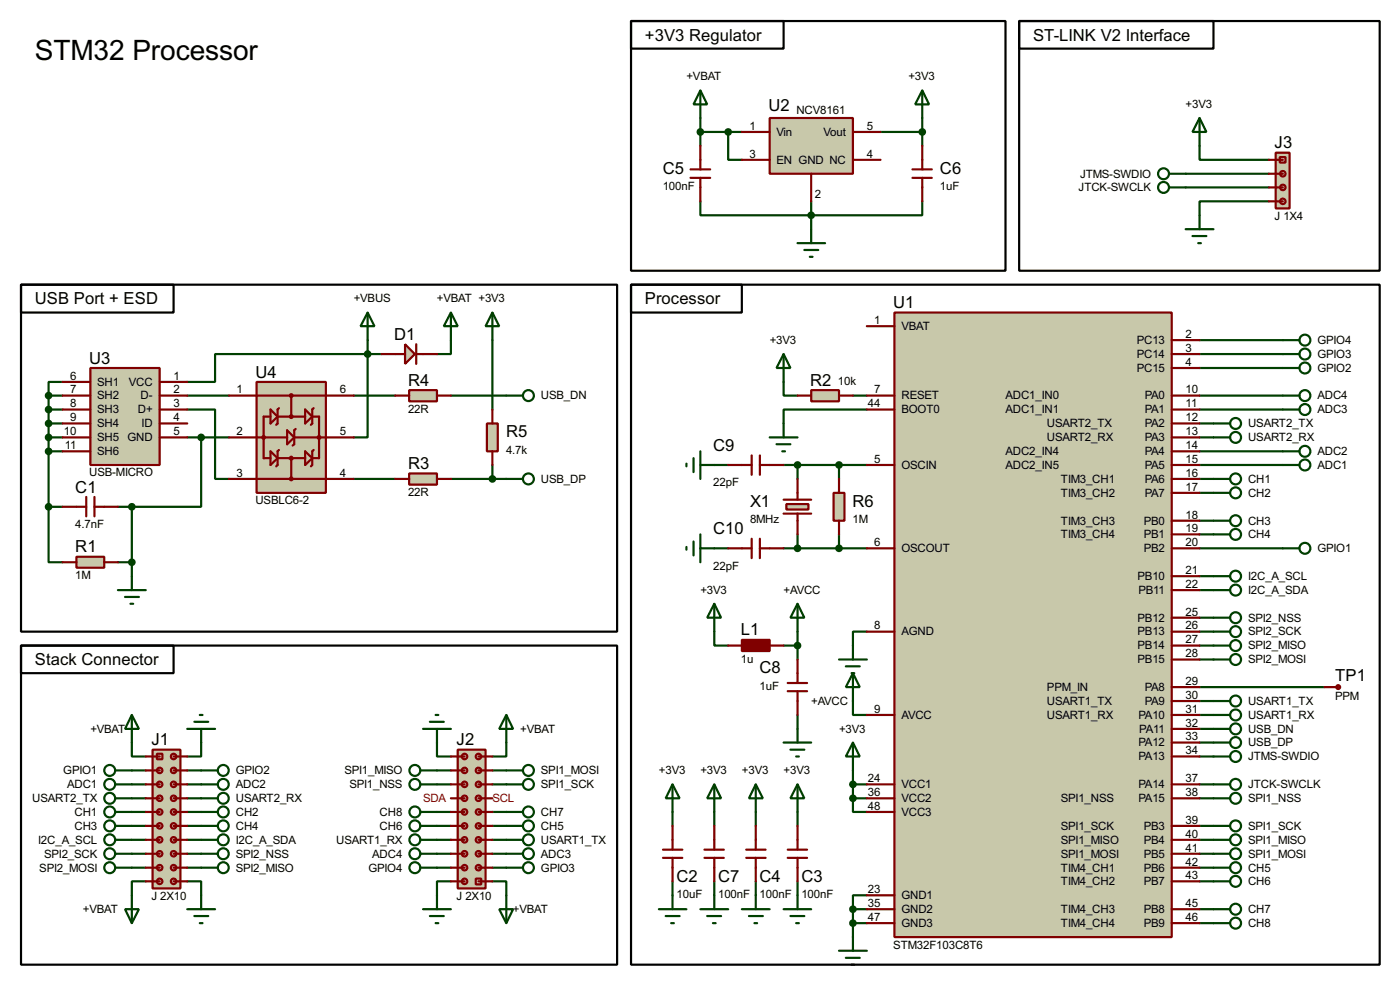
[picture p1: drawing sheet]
<svg xmlns="http://www.w3.org/2000/svg" width="256mm" height="180mm" viewBox="0 0 256 180" stroke-linecap="round" stroke-linejoin="round" font-family="sans-serif">
<g fill="none" stroke="#004000" stroke-width=".4">
<path d="M128.3 36.9v2.5h40.7v-2.5M128.3 24.2h7.6M128.3 21.6v5.1M133.4 24.2v5.1h2.5M148.6 36.9v5.1M161.3 24.2h7.7M169 21.6v5.1M217.2 34.3h15.3M217.2 31.8h15.3M219.8 26.7v2.6h12.7M232.5 36.9h-12.7v2.5M8.9 72.4h2.6"/>
<path d="M8.9 77.5h2.6M8.9 72.4v20.4M8.9 75h2.6M11.5 69.9h-2.6v2.5M34.3 75h5.1v12.7h2.6M34.3 72.4h7.7M64.8 72.4h7.6M67.4 64.8v15.3h-2.6M67.4 64.8h-28v5.1h-5.1M67.4 62.3v2.5M67.4 64.8h2.5M82.6 62.3v2.5h-2.5"/>
<path d="M82.6 72.4h10.2M90.2 62.3v12.7M143.6 69.9v2.5h2.5M156.3 72.4h2.5M158.8 75h-15.2v2.5M219.8 72.4h15.2M219.8 77.5h2.5M219.8 64.8h15.2M219.8 75h15.2M219.8 62.3h15.2M219.8 67.4h15.2M8.9 92.8v10.1h2.6"/>
<path d="M8.9 80.1h2.6M8.9 82.6h2.6M8.9 92.8h2.6M21.6 92.8h2.6M24.2 92.8v12.7M34.3 80.1h7.7M36.9 80.1v12.7h-12.7M64.8 87.7h7.6M82.6 87.7h10.2M90.2 85.1v2.6M130.9 85.1h2.5M143.6 85.1h15.2"/>
<path d="M146.1 85.1v2.6M146.1 97.8v2.6M153.7 85.1v2.6M153.7 97.8v2.6M219.8 87.7h2.5M219.8 85.1h15.2M219.8 80.1h2.5M219.8 82.6h15.2M219.8 95.3h2.5M219.8 97.8h2.5M219.8 90.2h2.5M21.6 102.9h2.6"/>
<path d="M130.9 115.6v2.6h2.5M130.9 100.4h2.5M143.6 100.4h15.2M143.6 118.2h2.5M146.1 115.6v5.1M158.8 115.6h-2.5v2.6M219.8 100.4h15.2M219.8 118.2h2.5M219.8 105.5h2.5M219.8 108h2.5M219.8 115.6h2.5M219.8 113.1h2.5"/>
<path d="M24.2 135.9v2.6h2.5M36.9 135.9v2.6h-2.6M80.1 135.9v2.6h2.5M92.8 135.9v2.6h-2.6M146.1 130.9v2.5M156.3 128.3v2.6h2.5M219.8 133.4h2.5M219.8 135.9h2.5M219.8 138.5h2.5M219.8 128.3h2.5M219.8 130.9h2.5M219.8 120.7h2.5"/>
<path d="M219.8 125.8h22.8M24.2 143.6h2.5M24.2 146.1h2.5M24.2 158.8h2.5M24.2 153.7h2.5M24.2 151.2h2.5M24.2 148.6h2.5M24.2 141h2.5M24.2 156.3h2.5M34.3 143.6h2.6M34.3 146.1h2.6M34.3 158.8h2.6"/>
<path d="M34.3 153.7h2.6M34.3 151.2h2.6M34.3 148.6h2.6M34.3 141h2.6M34.3 156.3h2.6M80.1 143.6h2.5M80.1 158.8h2.5M80.1 153.7h2.5M80.1 151.2h2.5M80.1 148.6h2.5M80.1 141h2.5M80.1 156.3h2.5"/>
<path d="M90.2 143.6h2.6M90.2 158.8h2.6M90.2 153.7h2.6M90.2 151.2h2.6M90.2 148.6h2.6M90.2 141h2.6M90.2 156.3h2.6M123.2 148.6v2.6M130.9 148.6v2.6M138.5 148.6v2.6M146.1 148.6v2.6M156.3 146.1v2.5h2.5"/>
<path d="M156.3 141v5.1M156.3 143.6h2.5M156.3 146.1h2.5M219.8 143.6h2.5M219.8 146.1h2.5M219.8 158.8h2.5M219.8 153.7h2.5M219.8 151.2h2.5M219.8 156.3h2.5M26.7 161.3h-2.5v2.6M34.3 161.3h2.6v2.6M82.6 161.3h-2.5v2.6"/>
<path d="M90.2 161.3h2.6v2.6M123.2 161.3v2.6M130.9 161.3v2.6M138.5 161.3v2.6M146.1 161.3v2.6M156.3 166.4h2.5M156.3 166.4v5.1M156.3 169h2.5M158.8 163.9h-2.5v2.5M219.8 166.4h2.5M219.8 169h2.5M219.8 161.3h2.5"/>
</g>
<path d="M163.9 57.2h50.8v114.3h-50.8z" fill="#c8c8aa" stroke="#800000" stroke-width=".4"/>
<g fill="none" stroke="#800000" stroke-width=".4">
<path d="M158.8 59.7h5.1M158.8 72.4h5.1M158.8 75h5.1M214.7 62.3h5.1M214.7 64.8h5.1M214.7 67.4h5.1M214.7 72.4h5.1M214.7 75h5.1M214.7 77.5h5.1M158.8 85.1h5.1M214.7 85.1h5.1M214.7 80.1h5.1"/>
<path d="M214.7 82.6h5.1M214.7 87.7h5.1M214.7 90.2h5.1M214.7 95.3h5.1M214.7 97.8h5.1M158.8 100.4h5.1M158.8 115.6h5.1M214.7 100.4h5.1M214.7 115.6h5.1M214.7 105.5h5.1M214.7 108h5.1M214.7 113.1h5.1"/>
<path d="M214.7 118.2h5.1M158.8 130.9h5.1M214.7 130.9h5.1M214.7 120.7h5.1M214.7 125.8h5.1M214.7 128.3h5.1M214.7 135.9h5.1M214.7 133.4h5.1M214.7 138.5h5.1M158.8 143.6h5.1M158.8 146.1h5.1M158.8 148.6h5.1"/>
<path d="M214.7 143.6h5.1M214.7 146.1h5.1M214.7 151.2h5.1M214.7 153.7h5.1M214.7 156.3h5.1M214.7 158.8h5.1M158.8 163.9h5.1M158.8 166.4h5.1M158.8 169h5.1M214.7 166.4h5.1M214.7 161.3h5.1M214.7 169h5.1"/>
</g>
<path d="M75 86.7h5.1v2h-5.1z" fill="#c8c8aa" stroke="#800000" stroke-width=".4"/>
<path d="M72.4 87.7h2.6M80.1 87.7h2.5" fill="none" stroke="#800000" stroke-width=".4"/>
<path d="M75 71.4h5.1v2.1h-5.1z" fill="#c8c8aa" stroke="#800000" stroke-width=".4"/>
<path d="M72.4 72.4h2.6M80.1 72.4h2.5" fill="none" stroke="#800000" stroke-width=".4"/>
<path d="M16.6 67.4h12.7v17.7h-12.7z" fill="#c8c8aa" stroke="#800000" stroke-width=".4"/>
<path d="M11.5 69.9h5.1M11.5 72.4h5.1M11.5 75h5.1M11.5 77.5h5.1M29.3 69.9h5M29.3 72.4h5M29.3 75h5M29.3 77.5h5M11.5 80.1h5.1M11.5 82.6h5.1M29.3 80.1h5" fill="none" stroke="#800000" stroke-width=".4"/>
<path d="M47 69.9h12.7v20.3h-12.7z" fill="#c8c8aa" stroke="#800000" stroke-width=".4"/>
<g fill="none" stroke="#800000" stroke-width=".4">
<path d="M47 72.4h12.7M49.6 76.3h-1.3v7.6h1.3M49.6 75l1.3 1.3-1.3 1.2zM50.9 76.3h5M51.1 74.7l-.2 .3v2.5l-.3 .3M52.6 78.8l1.3 1.3-1.3 1.2zM53.4 72.4v3.9M54.2 78.5l-.3 .3v2.5l-.3 .3M55.9 75l1.3 1.3-1.3 1.2zM57.2 76.3h1.3v7.6h-1.3M57.5 74.7l-.3 .3v2.5l-.2 .3M47 87.7h12.7"/>
<path d="M47 80.1h5.6M49.6 82.6l1.3 1.3-1.3 1.2zM50.9 83.9h5M51.1 82.4l-.2 .2v2.5l-.3 .3M53.4 83.9v3.8M53.9 80.1h5.8M55.9 82.6l1.3 1.3-1.3 1.2zM57.5 82.4l-.3 .2v2.5l-.2 .3"/>
</g>
<g fill="#c8c8aa" stroke="#800000" stroke-width=".4">
<circle cx="53.4" cy="72.4" r=".25"/>
<circle cx="53.4" cy="83.9" r=".25"/>
<circle cx="58.5" cy="80.1" r=".25"/>
<circle cx="48.3" cy="80.1" r=".25"/>
<circle cx="53.4" cy="76.3" r=".25"/>
<circle cx="53.4" cy="87.7" r=".25"/>
</g>
<path d="M42 72.4h5M59.7 72.4h5.1M42 80.1h5M42 87.7h5M59.7 80.1h5.1M59.7 87.7h5.1" fill="none" stroke="#800000" stroke-width=".4"/>
<g fill="none" stroke="#004000" stroke-width=".4">
<path d="M67.4 57.2l1.2 2.5h-2.5zM67.4 57.2v5.1M90.2 57.2l1.3 2.5h-2.5zM90.2 57.2v5.1M92.8 72.4h3M92.8 87.7h3"/>
<circle cx="96.8" cy="72.4" r="1"/>
<circle cx="96.8" cy="87.7" r="1"/>
</g>
<path d="M89.2 77.5h2v5.1h-2z" fill="#c8c8aa" stroke="#800000" stroke-width=".4"/>
<path d="M90.2 75v2.5M90.2 82.6v2.5M143.6 94h5M143.6 91.5h5" fill="none" stroke="#800000" stroke-width=".4"/>
<circle cx="90.2" cy="87.7" r=".5" fill="#004000" stroke="#004000" stroke-width=".4"/>
<path d="M144.1 92.3h4v1h-4z" fill="#c8c8aa" stroke="#800000" stroke-width=".4"/>
<path d="M146.1 87.7v3.8M146.1 94v3.8" fill="none" stroke="#800000" stroke-width=".4"/>
<path d="M152.7 90.2h2v5.1h-2z" fill="#c8c8aa" stroke="#800000" stroke-width=".4"/>
<path d="M133.4 85.1h4.3M137.7 83.4v3.5M137.7 98.6v3.6M139.2 83.4v3.5M139.2 98.6v3.6M139.2 85.1h4.4M153.7 87.7v2.5M153.7 95.3v2.5M133.4 100.4h4.3M139.2 100.4h4.4" fill="none" stroke="#800000" stroke-width=".4"/>
<g fill="#004000" stroke="#004000" stroke-width=".4">
<circle cx="153.7" cy="85.1" r=".5"/>
<circle cx="153.7" cy="100.4" r=".5"/>
<circle cx="146.1" cy="85.1" r=".5"/>
<circle cx="146.1" cy="100.4" r=".5"/>
</g>
<path d="M125.8 84.9v.5M127.1 83.9v2.5M127.1 99.1v2.6M128.3 85.1h2.6M128.3 82.6v5.1M128.3 97.8v5.1M125.8 100.1v.5M128.3 100.4h2.6" fill="none" stroke="#004000" stroke-width=".4"/>
<path d="M148.6 71.4h5.1v2.1h-5.1z" fill="#c8c8aa" stroke="#800000" stroke-width=".4"/>
<g fill="none" stroke="#800000" stroke-width=".4">
<path d="M146.1 72.4h2.5M153.7 72.4h2.6M133.4 118.2h2.5M141 118.2h2.6M144.3 126.5h3.6M144.3 125h3.6M146.1 120.7v4.3M146.1 126.5v4.4M129.1 157h3.5M129.1 155.5h3.5M130.9 151.2v4.3M130.9 157v4.3"/>
<path d="M136.7 157h3.6M136.7 155.5h3.6M138.5 151.2v4.3M138.5 157v4.3M144.3 157h3.6M144.3 155.5h3.6M146.1 151.2v4.3M146.1 157v4.3"/>
</g>
<g fill="none" stroke="#004000" stroke-width=".4">
<path d="M143.6 64.8l1.2 2.6h-2.5zM143.6 64.8v5.1M130.9 110.5l1.2 2.6h-2.5zM130.9 110.5v5.1M146.1 110.5l1.3 2.6h-2.6zM146.1 110.5v5.1M156.3 118.2v2.5M143.6 135.9h5M144.8 137.2h2.6M145.9 138.5h.5M146.1 133.4v2.5M153.7 120.7h5.1"/>
<path d="M155 122h2.5M156 123.2h.5M156.3 135.9l1.2 2.6h-2.5zM156.3 123.2l1.2 2.6h-2.5zM156.3 123.2v5.1M156.3 135.9v5.1M222.3 133.4h3.1M222.3 135.9h3.1M130.9 143.6l1.2 2.5h-2.5zM130.9 143.6v5M138.5 143.6l1.3 2.5h-2.6zM138.5 143.6v5"/>
<path d="M146.1 143.6l1.3 2.5h-2.6zM146.1 143.6v5M128.3 166.4h5.1M129.6 167.7h2.5M130.6 169h.5M130.9 163.9v2.5M135.9 166.4h5.1M137.2 167.7h2.6M138.2 169h.5M138.5 163.9v2.5M143.6 166.4h5M144.8 167.7h2.6"/>
<path d="M145.9 169h.5M146.1 163.9v2.5M153.7 174h5.1M155 175.3h2.5M156 176.6h.5M156.3 171.5v2.5"/>
<circle cx="226.3" cy="135.9" r="1"/>
<circle cx="226.3" cy="133.4" r="1"/>
</g>
<g fill="#004000" stroke="#004000" stroke-width=".4">
<circle cx="156.2" cy="166.4" r=".5"/>
<circle cx="156.2" cy="169" r=".5"/>
<circle cx="156.2" cy="143.6" r=".5"/>
<circle cx="156.2" cy="146.1" r=".5"/>
<circle cx="146.1" cy="118.2" r=".5"/>
</g>
<path d="M135.9 117.1h5.1v2.1h-5.1z" fill="#800000" stroke="#800000" stroke-width=".4"/>
<path d="M14 101.9h5.1v2h-5.1z" fill="#c8c8aa" stroke="#800000" stroke-width=".4"/>
<g fill="none" stroke="#800000" stroke-width=".4">
<path d="M126.5 32.6h3.6M126.5 31h3.6M128.3 26.7v4.3M128.3 32.6v4.3M167.2 32.6h3.5M167.2 31h3.5M169 26.7v4.3M169 32.6v4.3M11.5 92.8h4.3M15.8 91v3.5M17.3 91v3.5M17.3 92.8h4.3"/>
<path d="M11.5 102.9h2.5M19.1 102.9h2.5"/>
</g>
<g fill="#004000" stroke="#004000" stroke-width=".4">
<circle cx="8.9" cy="77.5" r=".5"/>
<circle cx="8.9" cy="80.1" r=".5"/>
<circle cx="8.9" cy="82.6" r=".5"/>
<circle cx="8.9" cy="92.8" r=".5"/>
<circle cx="148.6" cy="39.4" r=".5"/>
</g>
<path d="M146.1 44.5h5.1M147.4 45.8h2.5M148.4 47h.5M148.6 42v2.5M21.6 108h5.1M22.9 109.3h2.6M23.9 110.5h.5M24.2 105.5v2.5" fill="none" stroke="#004000" stroke-width=".4"/>
<path d="M141 21.6h15.3v10.2h-15.3z" fill="#c8c8aa" stroke="#800000" stroke-width=".4"/>
<path d="M135.9 24.2h5.1M135.9 29.3h5.1M148.6 31.8v5.1M156.3 24.2h5M156.3 29.3h5M121.5 157h3.5M121.5 155.5h3.5M123.2 151.2v4.3M123.2 157v4.3" fill="none" stroke="#800000" stroke-width=".4"/>
<g fill="#004000" stroke="#004000" stroke-width=".4">
<circle cx="133.4" cy="24.2" r=".5"/>
<circle cx="168.9" cy="24.2" r=".5"/>
<circle cx="128.3" cy="24.2" r=".5"/>
<circle cx="36.8" cy="80.1" r=".5"/>
<circle cx="67.3" cy="64.8" r=".5"/>
<circle cx="24.1" cy="102.9" r=".5"/>
<circle cx="24.1" cy="92.8" r=".5"/>
</g>
<g fill="none" stroke="#004000" stroke-width=".4">
<path d="M128.3 16.6l1.3 2.5h-2.5zM128.3 16.6v5M169 16.6l1.2 2.5h-2.5zM169 16.6v5M143.6 77.5v2.6M141 80.1h5.1M142.3 81.3h2.5M143.3 82.6h.5M222.3 105.5h3.1M222.3 108h3.1M222.3 138.5h3.1M222.3 128.3h3.1"/>
<path d="M222.3 130.9h3.1M123.2 143.6l1.3 2.5h-2.5zM123.2 143.6v5M222.3 143.6h3.1M120.7 166.4h5.1M122 167.7h2.5M123 169h.5M123.2 163.9v2.5"/>
<circle cx="226.3" cy="108" r="1"/>
<circle cx="226.3" cy="105.5" r="1"/>
<circle cx="226.3" cy="130.9" r="1"/>
<circle cx="226.3" cy="138.5" r="1"/>
<circle cx="226.3" cy="128.3" r="1"/>
<circle cx="226.3" cy="143.6" r="1"/>
</g>
<g fill="#c8c8aa" stroke="#800000" stroke-width=".4">
<path d="M233.7 28h2.6v10.2h-2.6z"/>
<path d="M234.5 28.8h1v1h-1z"/>
</g>
<g fill="#c8c8aa" stroke="#800000" stroke-width=".4">
<circle cx="235" cy="31.8" r=".5"/>
<circle cx="235" cy="34.3" r=".5"/>
<circle cx="235" cy="36.9" r=".5"/>
</g>
<path d="M232.5 29.3h2.5M232.5 31.8h2.5M232.5 34.3h2.5M232.5 36.9h2.5" fill="none" stroke="#800000" stroke-width=".4"/>
<g fill="none" stroke="#004000" stroke-width=".4">
<path d="M214.2 34.3h3M214.2 31.8h3M219.8 21.6l1.2 2.6h-2.5zM219.8 21.6v5.1M219.8 39.4v2.6M217.2 42h5.1M218.5 43.2h2.5M219.5 44.5h.5M222.3 77.5h3.1M222.3 95.3h3.1M222.3 97.8h3.1M222.3 90.2h3.1"/>
<path d="M222.3 87.7h3.1M222.3 80.1h3.1M222.3 118.2h3.1M222.3 115.6h3.1M222.3 113.1h3.1M222.3 120.7h3.1M21.1 146.1h3.1M36.9 148.6h3M36.9 151.2h3M36.9 146.1h3M77 148.6h3.1M77 151.2h3.1"/>
<path d="M77 153.7h3.1M92.8 148.6h3M92.8 151.2h3M92.8 153.7h3M222.3 158.8h3.1M222.3 161.3h3.1M222.3 169h3.1M222.3 166.4h3.1"/>
<circle cx="213.1" cy="31.8" r="1"/>
<circle cx="213.1" cy="34.3" r="1"/>
<circle cx="226.3" cy="77.5" r="1"/>
<circle cx="226.3" cy="95.3" r="1"/>
<circle cx="226.3" cy="97.8" r="1"/>
<circle cx="226.3" cy="90.2" r="1"/>
<circle cx="226.3" cy="80.1" r="1"/>
<circle cx="226.3" cy="87.7" r="1"/>
<circle cx="226.3" cy="118.2" r="1"/>
<circle cx="226.3" cy="113.1" r="1"/>
<circle cx="226.3" cy="115.6" r="1"/>
<circle cx="226.3" cy="120.7" r="1"/>
<circle cx="20.1" cy="146.1" r="1"/>
<circle cx="40.9" cy="151.2" r="1"/>
<circle cx="40.9" cy="148.6" r="1"/>
<circle cx="40.9" cy="146.1" r="1"/>
<circle cx="76" cy="151.2" r="1"/>
<circle cx="76" cy="153.7" r="1"/>
<circle cx="76" cy="148.6" r="1"/>
<circle cx="96.8" cy="148.6" r="1"/>
<circle cx="96.8" cy="153.7" r="1"/>
<circle cx="96.8" cy="151.2" r="1"/>
<circle cx="226.3" cy="158.8" r="1"/>
<circle cx="226.3" cy="161.3" r="1"/>
<circle cx="226.3" cy="169" r="1"/>
<circle cx="226.3" cy="166.4" r="1"/>
</g>
<path d="M115.6 3.9h68.6v45.7h-68.6zM186.7 3.9h66.1v45.7h-66.1zM3.9 52.1h109.2v63.5h-109.2z" fill="none" stroke="#000" stroke-width=".4"/>
<g fill="#c8c8aa" stroke="#800000" stroke-width=".4">
<path d="M83.9 137.2h5.1v25.4h-5.1z"/>
<path d="M87.2 160.8h1v1.1h-1z"/>
</g>
<g fill="#c8c8aa" stroke="#800000" stroke-width=".4">
<circle cx="87.6" cy="158.8" r=".5"/>
<circle cx="87.6" cy="156.3" r=".5"/>
<circle cx="87.6" cy="153.7" r=".5"/>
<circle cx="87.6" cy="151.2" r=".5"/>
<circle cx="85.1" cy="161.3" r=".5"/>
<circle cx="85.1" cy="158.8" r=".5"/>
<circle cx="85.1" cy="156.3" r=".5"/>
<circle cx="85.1" cy="153.7" r=".5"/>
<circle cx="85.1" cy="151.2" r=".5"/>
<circle cx="87.6" cy="146.1" r=".5"/>
<circle cx="87.6" cy="143.6" r=".5"/>
<circle cx="87.6" cy="141" r=".5"/>
<circle cx="87.6" cy="138.5" r=".5"/>
<circle cx="85.1" cy="148.6" r=".5"/>
<circle cx="85.1" cy="146.1" r=".5"/>
<circle cx="85.1" cy="143.6" r=".5"/>
<circle cx="85.1" cy="141" r=".5"/>
<circle cx="85.1" cy="138.5" r=".5"/>
<circle cx="87.6" cy="148.6" r=".5"/>
</g>
<g fill="none" stroke="#800000" stroke-width=".4">
<path d="M82.6 138.5h2.5M87.7 138.5h2.5M82.6 158.8h2.5M82.6 156.3h2.5M82.6 153.7h2.5M82.6 151.2h2.5M82.6 148.6h2.5M82.6 146.1h2.5M82.6 143.6h2.5M82.6 141h2.5M87.7 158.8h2.5M87.7 156.3h2.5"/>
<path d="M87.7 153.7h2.5M87.7 151.2h2.5M87.7 148.6h2.5M87.7 146.1h2.5M87.7 143.6h2.5M87.7 141h2.5M82.6 161.3h2.5M87.7 161.3h2.5"/>
</g>
<g fill="none" stroke="#004000" stroke-width=".4">
<path d="M24.2 130.9l1.3 2.5h-2.6zM24.2 130.9v5M34.3 133.4h5.1M35.6 132.1h2.6M36.6 130.9h.5M36.9 133.4v2.5M77.5 133.4h5.1M78.8 132.1h2.5M79.8 130.9h.5M80.1 133.4v2.5M92.8 130.9l1.2 2.5h-2.5zM92.8 130.9v5"/>
<path d="M21.1 148.6h3.1M21.1 151.2h3.1M21.1 158.8h3.1M21.1 156.3h3.1M21.1 153.7h3.1M36.9 158.8h3M36.9 156.3h3M36.9 153.7h3M77 141h3.1M77 143.6h3.1M92.8 141h3M92.8 143.6h3"/>
<path d="M22.9 166.4h2.6l-1.3 2.6zM24.2 163.9v5.1M34.3 166.4h5.1M35.6 167.7h2.6M36.6 169h.5M36.9 163.9v2.5M77.5 166.4h5.1M78.8 167.7h2.5M79.8 169h.5M80.1 163.9v2.5M91.5 166.4h2.5l-1.2 2.6zM92.8 163.9v5.1"/>
<circle cx="20.1" cy="151.2" r="1"/>
<circle cx="20.1" cy="153.7" r="1"/>
<circle cx="20.1" cy="148.6" r="1"/>
<circle cx="20.1" cy="156.3" r="1"/>
<circle cx="20.1" cy="158.8" r="1"/>
<circle cx="40.9" cy="153.7" r="1"/>
<circle cx="40.9" cy="156.3" r="1"/>
<circle cx="40.9" cy="158.8" r="1"/>
<circle cx="76" cy="143.6" r="1"/>
<circle cx="76" cy="141" r="1"/>
<circle cx="96.8" cy="143.6" r="1"/>
<circle cx="96.8" cy="141" r="1"/>
</g>
<path d="M74.2 63l1.8 1.8-1.8 1.8z" fill="#c8c8aa" stroke="#800000" stroke-width=".4"/>
<path d="M69.9 64.8h4.3M76.3 63v3.6M76.3 64.8h3.8" fill="none" stroke="#800000" stroke-width=".4"/>
<g fill="none" stroke="#004000" stroke-width=".4">
<path d="M82.6 57.2l1.3 2.5h-2.6zM82.6 57.2v5.1M235 75h3.1M235 62.3h3.1M235 64.8h3.1M235 67.4h3.1M235 72.4h3.1M235 82.6h3.1M235 85.1h3.1M235 100.4h3.1M21.1 143.6h3.1M21.1 141h3.1"/>
<path d="M36.9 143.6h3M36.9 141h3M77 156.3h3.1M77 158.8h3.1M92.8 156.3h3M92.8 158.8h3M222.3 156.3h3.1M222.3 153.7h3.1M222.3 151.2h3.1M222.3 146.1h3.1"/>
<circle cx="239" cy="62.3" r="1"/>
<circle cx="239" cy="75" r="1"/>
<circle cx="239" cy="64.8" r="1"/>
<circle cx="239" cy="67.4" r="1"/>
<circle cx="239" cy="72.4" r="1"/>
<circle cx="239" cy="85.1" r="1"/>
<circle cx="239" cy="82.6" r="1"/>
<circle cx="239" cy="100.4" r="1"/>
<circle cx="20.1" cy="141" r="1"/>
<circle cx="20.1" cy="143.6" r="1"/>
<circle cx="40.9" cy="143.6" r="1"/>
<circle cx="40.9" cy="141" r="1"/>
<circle cx="76" cy="156.3" r="1"/>
<circle cx="76" cy="158.8" r="1"/>
<circle cx="96.8" cy="156.3" r="1"/>
<circle cx="96.8" cy="158.8" r="1"/>
<circle cx="226.3" cy="146.1" r="1"/>
<circle cx="226.3" cy="151.2" r="1"/>
<circle cx="226.3" cy="156.3" r="1"/>
<circle cx="226.3" cy="153.7" r="1"/>
</g>
<path d="M115.6 3.9h28v5h-28zM186.7 3.9h35.6v5h-35.6zM3.9 52.1h27.9v5.1h-27.9zM115.6 52.1h137.2v124.5h-137.2zM115.6 52.1h20.3v5.1h-20.3zM3.9 118.2h109.2v58.4h-109.2zM3.9 118.2h27.9v5h-27.9z" fill="none" stroke="#000" stroke-width=".4"/>
<g fill="#c8c8aa" stroke="#800000" stroke-width=".4">
<path d="M28 137.2h5.1v25.4h-5.1z"/>
<path d="M28.8 138h1v1h-1z"/>
</g>
<g fill="#c8c8aa" stroke="#800000" stroke-width=".4">
<circle cx="29.2" cy="141" r=".5"/>
<circle cx="29.2" cy="143.6" r=".5"/>
<circle cx="29.2" cy="146.1" r=".5"/>
<circle cx="29.2" cy="148.6" r=".5"/>
<circle cx="31.8" cy="138.5" r=".5"/>
<circle cx="31.8" cy="141" r=".5"/>
<circle cx="31.8" cy="143.6" r=".5"/>
<circle cx="31.8" cy="146.1" r=".5"/>
<circle cx="31.8" cy="148.6" r=".5"/>
<circle cx="29.2" cy="153.7" r=".5"/>
<circle cx="29.2" cy="156.3" r=".5"/>
<circle cx="29.2" cy="158.8" r=".5"/>
<circle cx="29.2" cy="161.3" r=".5"/>
<circle cx="31.8" cy="151.2" r=".5"/>
<circle cx="31.8" cy="153.7" r=".5"/>
<circle cx="31.8" cy="156.3" r=".5"/>
<circle cx="31.8" cy="158.8" r=".5"/>
<circle cx="31.8" cy="161.3" r=".5"/>
<circle cx="29.2" cy="151.2" r=".5"/>
</g>
<g fill="none" stroke="#800000" stroke-width=".4">
<path d="M26.7 138.5h2.6M31.8 138.5h2.5M26.7 141h2.6M26.7 143.6h2.6M26.7 146.1h2.6M26.7 148.6h2.6M26.7 151.2h2.6M26.7 153.7h2.6M26.7 156.3h2.6M26.7 158.8h2.6M31.8 141h2.5M31.8 143.6h2.5"/>
<path d="M31.8 146.1h2.5M31.8 148.6h2.5M31.8 151.2h2.5M31.8 153.7h2.5M31.8 156.3h2.5M31.8 158.8h2.5M26.7 161.3h2.6M31.8 161.3h2.5"/>
</g>
<circle cx="245.1" cy="125.8" r=".35" fill="#c8c8aa" stroke="#800000" stroke-width=".4"/>
<path d="M242.6 125.8h2.6" fill="none" stroke="#800000" stroke-width=".4"/>
<g fill="#004000" stroke="#004000" stroke-width=".4">
<circle cx="8.9" cy="75" r=".5"/>
<circle cx="8.9" cy="72.4" r=".5"/>
</g>
<text font-size="5.8" x="6.4" y="11">STM32 Processor</text>
<g font-size="3.4">
<text x="118.2" y="7.4">+3V3 Regulator</text>
<text x="189.3" y="7.4">ST-LINK V2 Interface</text>
<text x="140.8" y="20.4">U2</text>
<text x="233.5" y="27.2">J3</text>
<text x="121.4" y="31.8">C5</text>
<text x="172.2" y="31.8">C6</text>
<text x="6.4" y="55.7">USB Port + ESD</text>
<text x="118.2" y="55.7">Processor</text>
<text x="163.7" y="56.4">U1</text>
<text x="72.2" y="62.2">D1</text>
<text x="16.4" y="66.6">U3</text>
<text x="46.8" y="69.1">U4</text>
<text x="74.8" y="70.6">R4</text>
<text x="148.4" y="70.6">R2</text>
<text x="92.7" y="80.1">R5</text>
<text x="130.7" y="82.5">C9</text>
<text x="74.8" y="85.9">R3</text>
<text x="13.8" y="90.2">C1</text>
<text x="137.4" y="92.8">X1</text>
<text x="156.2" y="92.8">R6</text>
<text x="13.8" y="101.1">R1</text>
<text x="130.7" y="97.8">C10</text>
<text x="135.7" y="116.3">L1</text>
<text x="6.4" y="121.8">Stack Connector</text>
<text x="139.2" y="123.3">C8</text>
<text x="244.6" y="124.6">TP1</text>
<text x="27.8" y="136.4">J1</text>
<text x="83.7" y="136.4">J2</text>
<text x="124" y="161.4">C2</text>
<text x="131.6" y="161.4">C7</text>
<text x="139.2" y="161.4">C4</text>
<text x="146.8" y="161.4">C3</text>
</g>
<g font-size="2.4">
<text x="125.8" y="14.7">+VBAT</text>
<text x="166.4" y="14.7">+3V3</text>
<text x="137.3" y="23.8">1</text>
<text x="145.9" y="20.8">NCV8161</text>
<text x="158.8" y="23.8">5</text>
<text x="217.2" y="19.8">+3V3</text>
<text x="137.3" y="28.9">3</text>
<text x="142.3" y="24.9">Vin</text>
<text x="142.3" y="30">EN GND NC</text>
<text x="150.9" y="24.9">Vout</text>
<text x="158.8" y="28.9">4</text>
<text x="121.4" y="34.7">100nF</text>
<text x="172.2" y="34.7">1uF</text>
<text x="197.6" y="35">JTCK-SWCLK</text>
<text x="197.9" y="32.5">JTMS-SWDIO</text>
<text x="149.3" y="36.2">2</text>
<text x="233.5" y="40.2">J 1X4</text>
<text x="64.8" y="55.4">+VBUS</text>
<text x="80.1" y="55.4">+VBAT +3V3</text>
<text x="160.2" y="59.3">1</text>
<text x="141" y="63">+3V3</text>
<text x="165.2" y="60.4">VBAT</text>
<text x="208.3" y="63">PC13</text>
<text x="208.3" y="65.5">PC14</text>
<text x="217.2" y="61.9">2</text>
<text x="217.2" y="64.4">3</text>
<text x="241.4" y="63">GPIO4</text>
<text x="241.4" y="65.5">GPIO3</text>
<text x="12.9" y="69.5">6</text>
<text x="12.9" y="72">7</text>
<text x="17.8" y="70.6">SH1</text>
<text x="23.6" y="70.6">VCC</text>
<text x="31.8" y="69.5">1</text>
<text x="31.8" y="72">2</text>
<text x="43.4" y="72">1</text>
<text x="62.3" y="72">6</text>
<text x="153.5" y="70.5">10k</text>
<text x="160.2" y="72">7</text>
<text x="208.3" y="68.1">PC15</text>
<text x="217.2" y="67">4</text>
<text x="217.2" y="72">10</text>
<text x="241.4" y="68.1">GPIO2</text>
<text x="12.9" y="74.6">8</text>
<text x="12.9" y="77.1">9</text>
<text x="17.8" y="73.1">SH2</text>
<text x="17.8" y="75.7">SH3</text>
<text x="25.3" y="75.7">D+</text>
<text x="25.8" y="73.1">D-</text>
<text x="31.8" y="74.6">3</text>
<text x="31.8" y="77.1">4</text>
<text x="74.8" y="75.5">22R</text>
<text x="99.1" y="73.1">USB_DN</text>
<text x="159" y="74.6">44</text>
<text x="165.2" y="73.1">RESET</text>
<text x="165.2" y="75.7">BOOT0</text>
<text x="184.2" y="73.1">ADC1_IN0</text>
<text x="184.2" y="75.7">ADC1_IN1</text>
<text x="209.7" y="73.1">PA0</text>
<text x="209.7" y="75.7">PA1</text>
<text x="217.2" y="74.6">11</text>
<text x="217.2" y="77.1">12</text>
<text x="241.4" y="75.7">ADC3</text>
<text x="241.4" y="73.1">ADC4</text>
<text x="11.7" y="79.7">10</text>
<text x="11.9" y="82.2">11</text>
<text x="17.8" y="78.2">SH4</text>
<text x="17.8" y="80.8">SH5 GND</text>
<text x="17.8" y="83.3">SH6</text>
<text x="26" y="78.2">ID</text>
<text x="31.8" y="79.7">5</text>
<text x="43.4" y="79.7">2</text>
<text x="62.3" y="79.7">5</text>
<text x="92.7" y="83">4.7k</text>
<text x="184.2" y="83.3">ADC2_IN4</text>
<text x="191.8" y="78.2">USART2_TX</text>
<text x="191.8" y="80.8">USART2_RX</text>
<text x="209.7" y="78.2">PA2</text>
<text x="209.7" y="80.8">PA3</text>
<text x="209.7" y="83.3">PA4</text>
<text x="217.2" y="79.7">13</text>
<text x="217.2" y="82.2">14</text>
<text x="228.7" y="78.2">USART2_TX</text>
<text x="228.7" y="80.8">USART2_RX</text>
<text x="241.4" y="83.3">ADC2</text>
<text x="16.4" y="87.2">USB-MICRO</text>
<text x="43.4" y="87.3">3</text>
<text x="62.3" y="87.3">4</text>
<text x="99.1" y="88.4">USB_DP</text>
<text x="130.7" y="89">22pF</text>
<text x="160.2" y="84.7">5</text>
<text x="165.2" y="85.8">OSCIN</text>
<text x="184.2" y="85.8">ADC2_IN5</text>
<text x="194.4" y="88.4">TIM3_CH1</text>
<text x="209.7" y="85.8">PA5</text>
<text x="209.7" y="88.4">PA6</text>
<text x="217.2" y="84.7">15</text>
<text x="217.2" y="87.3">16</text>
<text x="217.2" y="89.8">17</text>
<text x="228.7" y="88.4">CH1</text>
<text x="241.4" y="85.8">ADC1</text>
<text x="46.8" y="92.3">USBLC6-2</text>
<text x="74.8" y="90.8">22R</text>
<text x="137.4" y="95.7">8MHz</text>
<text x="156.2" y="95.7">1M</text>
<text x="194.4" y="90.9">TIM3_CH2</text>
<text x="209.7" y="90.9">PA7</text>
<text x="217.2" y="94.9">18</text>
<text x="228.7" y="90.9">CH2</text>
<text x="13.8" y="96.6">4.7nF</text>
<text x="160.2" y="100">6</text>
<text x="165.2" y="101.1">OSCOUT</text>
<text x="194.4" y="96">TIM3_CH3</text>
<text x="194.4" y="98.5">TIM3_CH4</text>
<text x="209.5" y="96">PB0</text>
<text x="209.5" y="98.5">PB1</text>
<text x="209.5" y="101.1">PB2</text>
<text x="217.2" y="97.4">19</text>
<text x="217.2" y="100">20</text>
<text x="228.7" y="96">CH3</text>
<text x="228.7" y="98.5">CH4</text>
<text x="241.4" y="101.1">GPIO1</text>
<text x="13.8" y="106">1M</text>
<text x="130.7" y="104.2">22pF</text>
<text x="208.4" y="106.2">PB10</text>
<text x="217.2" y="105.1">21</text>
<text x="217.2" y="107.6">22</text>
<text x="228.7" y="106.2">I2C_A_SCL</text>
<text x="128.3" y="108.7">+3V3</text>
<text x="143.6" y="108.7">+AVCC</text>
<text x="208.4" y="113.8">PB12</text>
<text x="208.6" y="108.7">PB11</text>
<text x="217.2" y="112.7">25</text>
<text x="228.7" y="108.7">I2C_A_SDA</text>
<text x="228.7" y="113.8">SPI2_NSS</text>
<text x="160.2" y="115.2">8</text>
<text x="165.2" y="116.3">AGND</text>
<text x="208.4" y="116.3">PB13</text>
<text x="208.4" y="118.9">PB14</text>
<text x="217.2" y="115.2">26</text>
<text x="217.2" y="117.8">27</text>
<text x="228.7" y="118.9">SPI2_MISO</text>
<text x="228.7" y="116.3">SPI2_SCK</text>
<text x="135.7" y="121.3">1u</text>
<text x="208.4" y="121.4">PB15</text>
<text x="217.2" y="120.3">28</text>
<text x="217.2" y="125.4">29</text>
<text x="228.7" y="121.4">SPI2_MOSI</text>
<text x="139.2" y="126.2">1uF</text>
<text x="148.6" y="129">+AVCC</text>
<text x="160.2" y="130.5">9</text>
<text x="165.2" y="131.6">AVCC</text>
<text x="191.8" y="129">USART1_TX</text>
<text x="191.8" y="131.6">USART1_RX</text>
<text x="191.8" y="126.5">PPM_IN</text>
<text x="208.6" y="131.6">PA10</text>
<text x="209.7" y="126.5">PA8</text>
<text x="209.7" y="129">PA9</text>
<text x="217.2" y="127.9">30</text>
<text x="217.2" y="130.5">31</text>
<text x="228.7" y="129">USART1_TX</text>
<text x="228.7" y="131.6">USART1_RX</text>
<text x="244.6" y="128.2">PPM</text>
<text x="16.6" y="134.1">+VBAT</text>
<text x="95.3" y="134.1">+VBAT</text>
<text x="153.7" y="134.1">+3V3</text>
<text x="208.6" y="136.6">PA12</text>
<text x="208.7" y="134.1">PA11</text>
<text x="217.2" y="135.5">33</text>
<text x="217.2" y="133">32</text>
<text x="228.7" y="134.1">USB_DN</text>
<text x="228.7" y="136.6">USB_DP</text>
<text x="11.6" y="141.7">GPIO1</text>
<text x="43.2" y="141.7">GPIO2</text>
<text x="63.1" y="141.7">SPI1_MISO</text>
<text x="99.1" y="141.7">SPI1_MOSI</text>
<text x="120.7" y="141.7">+3V3</text>
<text x="128.3" y="141.7">+3V3</text>
<text x="135.9" y="141.7">+3V3</text>
<text x="143.6" y="141.7">+3V3</text>
<text x="159" y="143.2">24</text>
<text x="208.6" y="139.2">PA13</text>
<text x="217.2" y="138.1">34</text>
<text x="217.2" y="143.2">37</text>
<text x="228.7" y="139.2">JTMS-SWDIO</text>
<text x="5.9" y="146.8">USART2_TX</text>
<text x="12.3" y="144.3">ADC1</text>
<text x="13.7" y="149.3">CH1</text>
<text x="43.2" y="149.3">CH2</text>
<text x="43.2" y="146.8">USART2_RX</text>
<text x="43.2" y="144.3">ADC2</text>
<text x="64" y="144.3">SPI1_NSS</text>
<text x="69.6" y="149.3">CH8</text>
<text x="99.1" y="149.3">CH7</text>
<text x="99.1" y="144.3">SPI1_SCK</text>
<text x="159" y="145.7">36</text>
<text x="159" y="148.2">48</text>
<text x="165.2" y="144.3">VCC1</text>
<text x="165.2" y="146.8">VCC2</text>
<text x="165.2" y="149.3">VCC3</text>
<text x="194.4" y="146.8">SPI1_NSS</text>
<text x="208.6" y="144.3">PA14</text>
<text x="208.6" y="146.8">PA15</text>
<text x="217.2" y="145.7">38</text>
<text x="228.7" y="144.3">JTCK-SWCLK</text>
<text x="228.7" y="146.8">SPI1_NSS</text>
<text x="7" y="154.4">I2C_A_SCL</text>
<text x="13.7" y="151.9">CH3</text>
<text x="43.2" y="151.9">CH4</text>
<text x="43.2" y="154.4">I2C_A_SDA</text>
<text x="61.6" y="154.4">USART1_RX</text>
<text x="69.6" y="151.9">CH6</text>
<text x="99.1" y="151.9">CH5</text>
<text x="99.1" y="154.4">USART1_TX</text>
<text x="194.4" y="151.9">SPI1_SCK</text>
<text x="194.4" y="154.4">SPI1_MISO</text>
<text x="209.5" y="151.9">PB3</text>
<text x="209.5" y="154.4">PB4</text>
<text x="217.2" y="150.8">39</text>
<text x="217.2" y="153.3">40</text>
<text x="217.2" y="155.9">41</text>
<text x="228.7" y="154.4">SPI1_MISO</text>
<text x="228.7" y="151.9">SPI1_SCK</text>
<text x="7.2" y="159.5">SPI2_MOSI</text>
<text x="8.1" y="157">SPI2_SCK</text>
<text x="43.2" y="159.5">SPI2_MISO</text>
<text x="43.2" y="157">SPI2_NSS</text>
<text x="67.5" y="159.5">GPIO4</text>
<text x="68.2" y="157">ADC4</text>
<text x="99.1" y="157">ADC3</text>
<text x="99.1" y="159.5">GPIO3</text>
<text x="194.4" y="157">SPI1_MOSI</text>
<text x="194.4" y="159.5">TIM4_CH1</text>
<text x="209.5" y="157">PB5</text>
<text x="209.5" y="159.5">PB6</text>
<text x="217.2" y="158.4">42</text>
<text x="217.2" y="160.9">43</text>
<text x="228.7" y="159.5">CH5</text>
<text x="228.7" y="157">SPI1_MOSI</text>
<text x="15.2" y="167.1">+VBAT</text>
<text x="27.8" y="164.7">J 2X10</text>
<text x="83.7" y="164.7">J 2X10</text>
<text x="94" y="167.1">+VBAT</text>
<text x="124" y="164.3">10uF</text>
<text x="131.6" y="164.3">100nF</text>
<text x="139.2" y="164.3">100nF</text>
<text x="146.8" y="164.3">100nF</text>
<text x="159" y="163.5">23</text>
<text x="159" y="166">35</text>
<text x="165.2" y="164.6">GND1</text>
<text x="165.2" y="167.1">GND2</text>
<text x="194.4" y="162">TIM4_CH2</text>
<text x="194.4" y="167.1">TIM4_CH3</text>
<text x="209.5" y="162">PB7</text>
<text x="209.5" y="167.1">PB8</text>
<text x="217.2" y="166">45</text>
<text x="228.7" y="162">CH6</text>
<text x="228.7" y="167.1">CH7</text>
<text x="159" y="168.6">47</text>
<text x="163.7" y="173.6">STM32F103C8T6</text>
<text x="165.2" y="169.7">GND3</text>
<text x="194.4" y="169.7">TIM4_CH4</text>
<text x="209.5" y="169.7">PB9</text>
<text x="217.2" y="168.6">46</text>
<text x="228.7" y="169.7">CH8</text>
</g>
<g font-size="2.4" fill="#800000">
<text x="77.5" y="146.8">SDA</text>
<text x="90.2" y="146.8">SCL</text>
</g>
</svg>
